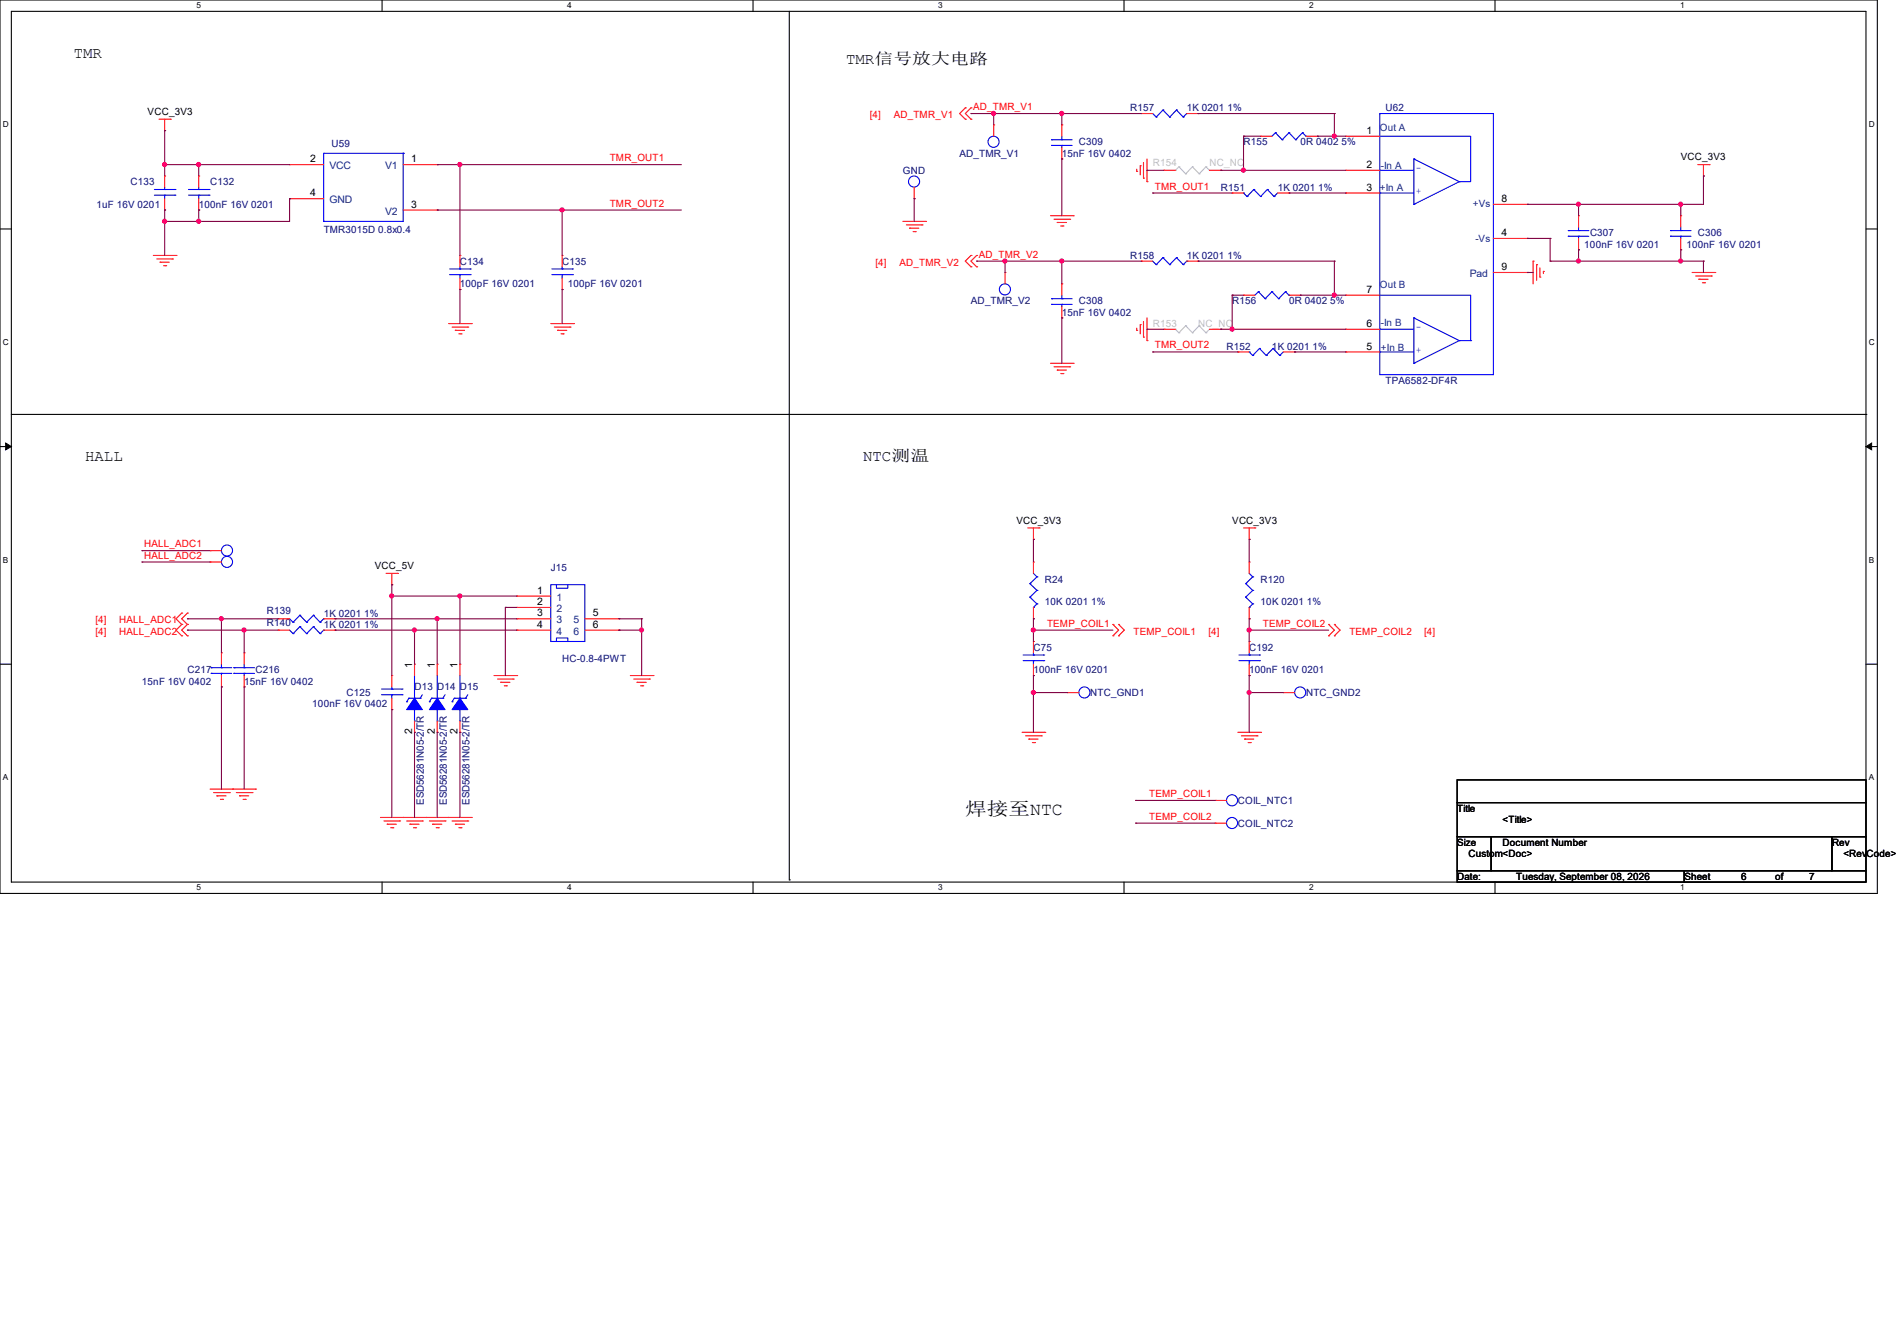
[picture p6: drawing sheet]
<svg xmlns="http://www.w3.org/2000/svg" width="297mm" height="210mm" viewBox="0 0 297 210" stroke-linecap="round" stroke-linejoin="round" font-family="sans-serif">
<path d="M0 0h293.9v139.9h-293.9zM1.8 1.8h290.3v136.3h-290.3z" fill="none" stroke="#000" stroke-width=".17"/>
<g fill="#fff">
<path d="M30.8 .2h.7v1.4h-.7z"/>
<path d="M30.8 138.3h.7v1.4h-.7z"/>
</g>
<path d="M59.8 0v1.8M59.8 138.1v1.8" fill="none" stroke="#000" stroke-width=".17"/>
<g fill="#fff">
<path d="M88.8 .2h.7v1.4h-.7z"/>
<path d="M88.8 138.3h.7v1.4h-.7z"/>
</g>
<path d="M117.9 0v1.8M117.9 138.1v1.8" fill="none" stroke="#000" stroke-width=".17"/>
<g fill="#fff">
<path d="M146.9 .2h.7v1.4h-.7z"/>
<path d="M146.9 138.3h.7v1.4h-.7z"/>
</g>
<path d="M176 0v1.8M176 138.1v1.8" fill="none" stroke="#000" stroke-width=".17"/>
<g fill="#fff">
<path d="M205 .2h.7v1.4h-.7z"/>
<path d="M205 138.3h.7v1.4h-.7z"/>
</g>
<path d="M234.1 0v1.8M234.1 138.1v1.8" fill="none" stroke="#000" stroke-width=".17"/>
<g fill="#fff">
<path d="M263.1 .2h.6v1.4h-.6z"/>
<path d="M263.1 138.3h.6v1.4h-.6z"/>
<path d="M.5 18.8h.9v1.4h-.9z"/>
<path d="M292.6 18.8h.9v1.4h-.9z"/>
<path d="M.5 52.9h.9v1.4h-.9z"/>
<path d="M292.6 52.9h.9v1.4h-.9z"/>
</g>
<path d="M0 35.9h1.8M292.1 35.9h1.8" fill="none" stroke="#000" stroke-width=".17"/>
<g fill="#fff">
<path d="M.5 87h.8v1.3h-.8z"/>
<path d="M292.6 87h.8v1.3h-.8z"/>
</g>
<path d="M0 69.9h1.8M292.1 69.9h1.8" fill="none" stroke="#000" stroke-width=".17"/>
<path d="M.9 69.4l.9 .5-.9 .5zM292.1 69.9l.9-.5v1z" fill="#000" stroke="#000" stroke-width=".16"/>
<g fill="#fff">
<path d="M.5 121h.8v1.4h-.8z"/>
<path d="M292.6 121h.8v1.4h-.8z"/>
</g>
<g fill="none" stroke="#000" stroke-width=".17">
<path d="M123.6 1.8v136M1.8 64.9h290.3M292.1 64.9h.1M0 104h1.8M292.1 104h1.8M123.6 137.8h.1M228.1 122.1h64v3.6h-64zM228.1 125.7h64v5.3h-64zM228.1 131h5.4v5.4h-5.4zM228.1 136.4h35.6v1.7h-35.6zM233.5 131h53.3v5.4h-53.3zM263.7 136.4h28.4v1.7h-28.4z"/>
<path d="M286.8 131h5.3v5.4h-5.3z"/>
</g>
<g fill="none" stroke="#f00" stroke-width=".17">
<path d="M24.9 18.7h1.8M25.8 18.7v1.7M26.7 18.7h.1M151.1 18.7h.1M151.1 16.9h.1M151.1 16.9l-.9 .9 .9 .9M152 18.7h.1M152 16.9h.1M152 16.9l-.9 .9 .9 .9M155.6 19.6h.1M155.6 19.6v1.7M166.2 19.6h.1"/>
<path d="M166.2 19.6v1.7M178.7 17.8h.1M178.7 17.8h1.8M185.8 17.8h1.8M187.6 17.8h.1M25.8 20.4h.1M25.8 27.6h.1M25.8 32.9h.1M25.8 27.6v1.7M25.8 31.1v1.8M31.1 27.6h.1M31.1 32.9h.1"/>
<path d="M31.1 27.6v1.7M31.1 31.1v1.8M45.3 25.8h.1M45.3 31.1h.1M45.3 25.8h5.4M45.3 31.1h5.4M63.1 25.8h5.4M63.1 32.9h5.4M68.5 25.8h.1M68.5 32.9h.1M141.4 34.7h3.5M141.9 35.2h2.5"/>
<path d="M142.4 35.7h.1M142.4 35.7h1.4M143 36.3h.3M143.1 31.1h.1M143.1 29.3v1.8M143.3 36.3h.1M144.4 35.2h.1M144.9 34.7h.1M164.5 33.8h3.5M165 34.3h2.5M165.5 34.8h.1M165.5 34.8h1.5"/>
<path d="M166.1 35.4h.3M166.2 24.9h.1M166.2 23.1v1.8M166.4 35.4h.1M167.5 34.3h.1M168 33.8h.1M178 26.8h.1M178 26.5v.3M178.5 26h.1M178.5 26v1.4M179 27.9h.1M179 25.4v2.5"/>
<path d="M179.6 28.4h.1M179.6 24.9v3.5M182.2 26.7h.1M182.2 26.7h1.8M189.4 26.7h1.7M191.1 26.7h.1M192.9 30.2h.1M192.9 30.2h1.8M197.4 21.3h.1M197.4 21.3h1.7M200 30.2h1.8M201.8 30.2h.1"/>
<path d="M204.5 21.3h1.7M206.2 21.3h.1M210.7 21.3h.1M210.7 26.7h.1M210.7 30.2h.1M210.7 30.2h5.3M210.7 21.3h5.3M210.7 26.7h5.3M233.8 37.3h5.3M233.8 32h5.3M239.1 37.3h.1M239.1 32h.1"/>
<path d="M247.1 39.1h.1M247.1 33.8h.1M247.1 33.8v1.8M247.1 37.3v1.8M263.1 39.1h.1M263.1 33.8h.1M263.1 33.8v1.8M263.1 37.3v1.8M265.8 25.8h1.8M266.7 27.6h.1M266.7 25.8v1.8M267.6 25.8h.1"/>
<path d="M24 40h3.6M24.6 40.6h2.4M25.1 41.1h.1M25.1 41.1h1.4M25.6 41.6h.4M26 41.6h.1M27 40.6h.1M27.6 40h.1M70.2 50.7h3.6M70.8 51.2h2.4M71.3 51.7h.1M71.3 51.7h1.4"/>
<path d="M71.8 52.3h.4M72 40h.1M72 45.3h.1M72 40v1.8M72 43.6v1.7M72.2 52.3h.1M73.2 51.2h.1M73.8 50.7h.1M86.2 50.7h3.6M86.8 51.2h2.4M87.3 51.7h.1M87.3 51.7h1.4"/>
<path d="M87.8 52.3h.4M88 40h.1M88 45.3h.1M88 40v1.8M88 43.6v1.7M88.2 52.3h.1M89.2 51.2h.1M89.8 50.7h.1M152 41.8h.1M152 40h.1M152 40l-.9 .9 .9 .9M152.9 41.8h.1"/>
<path d="M152.9 40h.1M152.9 40l-.9 .9 .9 .9M157.4 42.7h.1M157.4 42.7v1.7M164.5 56.9h3.5M165 57.4h2.5M165.5 58h.1M165.5 58h1.5M166.1 58.5h.3M166.2 49.8h.1M166.2 44.4h.1M166.2 44.4v1.8"/>
<path d="M166.2 48v1.8M166.4 58.5h.1M167.5 57.4h.1M168 56.9h.1M178 51.7h.1M178 51.4v.3M178.5 50.8h.1M178.5 50.8v1.5M178.7 40.9h.1M178.7 40.9h1.8M179 52.8h.1M179 50.3v2.5"/>
<path d="M179.6 53.3h.1M179.6 49.8v3.5M182.2 51.6h.1M182.2 51.6h1.8M185.8 40.9h1.8M187.6 40.9h.1M189.4 51.6h1.7M191.1 51.6h.1M193.8 55.1h.1M193.8 55.1h1.8M194.7 46.2h.1M194.7 46.2h1.8"/>
<path d="M200.9 55.1h1.8M201.8 46.2h1.8M202.7 55.1h.1M203.6 46.2h.1M210.7 55.1h.1M210.7 51.6h.1M210.7 46.2h.1M210.7 51.6h5.3M210.7 55.1h5.3M210.7 46.2h5.3M233.8 42.7h5.3M239.1 42.7h.1"/>
<path d="M240 40.9h.1M240 40.9v3.5M240.6 41.4h.1M240.6 41.4v2.5M241.1 43.4h.1M241.1 42v1.4M241.6 42.5h.1M241.6 42.5v.3M264.9 42.7h3.6M265.5 43.2h2.4M266 43.7h.1M266 43.7h1.4"/>
<path d="M266.5 44.3h.4M266.9 44.3h.1M267.9 43.2h.1M268.5 42.7h.1M28.4 97.8h.1M28.4 96h.1M28.4 99.6h.1M28.4 96l-.8 .9 .8 .9M28.4 97.8l-.8 .9 .8 .9M29.3 97.8h.1M29.3 96h.1M29.3 99.6h.1"/>
<path d="M29.3 96l-.9 .9 .9 .9M29.3 97.8l-.9 .9 .9 .9M32.9 86.2h.1M32.9 88h.1M32.9 86.2h1.8M32.9 88h1.8M43.6 98.7h.1M43.6 96.9h.1M43.6 98.7h1.7M43.6 96.9h1.7M50.7 98.7h1.8M50.7 96.9h1.8"/>
<path d="M52.5 98.7h.1M52.5 96.9h.1M60.5 89.8h1.7M61.3 91.6h.1M61.3 89.8v1.8M62.2 89.8h.1M80.9 93.3h.1M80.9 95.1h.1M80.9 96.9h.1M80.9 98.7h.1M80.9 98.7h5.3M80.9 96.9h5.3"/>
<path d="M80.9 93.3h5.3M80.9 95.1h5.3M91.6 98.7h5.3M91.6 96.9h5.3M96.9 96.9h.1M96.9 98.7h.1M160.9 82.7h1.8M161.8 84.5h.1M161.8 88h.1M161.8 96.9h.1M161.8 82.7v1.8M161.8 88v1.8"/>
<path d="M161.8 95.1v1.8M162.7 82.7h.1M174.2 99.6h.1M174.2 97.8h.1M174.2 97.8l.9 .9-.9 .9M175.1 99.6h.1M175.1 97.8h.1M175.1 97.8l.9 .9-.9 .9M194.7 82.7h1.8M195.6 84.5h.1M195.6 88h.1M195.6 96.9h.1"/>
<path d="M195.6 82.7v1.8M195.6 88v1.8M195.6 95.1v1.8M196.5 82.7h.1M208 99.6h.1M208 97.8h.1M208 97.8l.9 .9-.9 .9M208.9 99.6h.1M208.9 97.8h.1M208.9 97.8l.9 .9-.9 .9M34.7 107.6h.1M34.7 102.2h.1"/>
<path d="M34.7 102.2v1.8M34.7 105.8v1.8M38.2 107.6h.1M38.2 102.2h.1M38.2 102.2v1.8M38.2 105.8v1.8M61.3 105.8h.1M61.3 111.1h.1M61.3 105.8v1.8M61.3 109.3v1.8M64.9 104h.1M64.9 114.7h.1"/>
<path d="M64.9 104v1.8M64.9 112.9v1.8M68.5 104h.1M68.5 114.7h.1M68.5 104v1.8M68.5 112.9v1.8M72 104h.1M72 114.7h.1M72 104v1.8M72 112.9v1.8M77.3 105.8h3.6M77.9 106.3h2.4"/>
<path d="M78.4 106.8h.1M78.4 106.8h1.4M79 107.4h.3M79.3 107.4h.1M80.3 106.3h.1M80.9 105.8h.1M98.7 105.8h3.5M99.2 106.3h2.5M99.7 106.8h.1M99.7 106.8h1.5M100.3 107.4h.3M100.6 107.4h.1"/>
<path d="M101.7 106.3h.1M102.2 105.8h.1M160 114.7h3.6M160.6 115.2h2.4M161.1 115.7h.1M161.1 115.7h1.4M161.6 116.3h.4M161.8 100.5h.1M161.8 105.8h.1M161.8 100.5v1.7M161.8 104v1.8M162 116.3h.1"/>
<path d="M163 115.2h.1M163.6 114.7h.1M167.1 108.5h.1M167.1 108.5h1.8M193.8 114.7h3.6M194.4 115.2h2.4M194.9 115.7h.1M194.9 115.7h1.4M195.4 116.3h.3M195.6 100.5h.1M195.6 105.8h.1M195.6 100.5v1.7"/>
<path d="M195.6 104v1.8M195.7 116.3h.1M196.8 115.2h.1M197.4 114.7h.1M200.9 108.5h.1M200.9 108.5h1.8M32.9 123.6h7.1M33.4 124.1h2.5M34 124.6h.1M34 124.6h1.4M34.5 125.2h.3M34.8 125.2h.1"/>
<path d="M35.9 124.1h.1M36.4 123.6h.1M37 124.1h2.5M37.5 124.6h.1M37.5 124.6h1.4M38.1 125.2h.3M38.4 125.2h.1M39.5 124.1h.1M40 123.6h.1M59.6 128h14.2M60.1 128.6h2.5M60.6 129.1h.1"/>
<path d="M60.6 129.1h1.5M61.2 129.6h.3M61.5 129.6h.1M62.6 128.6h.1M63.1 128h.1M63.7 128.6h2.4M64.2 129.1h.1M64.2 129.1h1.4M64.7 129.6h.4M65.1 129.6h.1M66.1 128.6h.1M66.7 128h.1"/>
<path d="M67.2 128.6h2.5M67.7 129.1h.1M67.7 129.1h1.5M68.3 129.6h.3M68.6 129.6h.1M69.7 128.6h.1M70.2 128h.1M70.8 128.6h2.4M71.3 129.1h.1M71.3 129.1h1.4M71.8 129.6h.4M72.2 129.6h.1"/>
<path d="M73.2 128.6h.1M73.8 128h.1M190.2 125.3h.1M190.2 128.9h.1M190.2 125.3h1.8M190.2 128.9h1.8"/>
</g>
<g fill="none" stroke="#00f" stroke-width=".17">
<path d="M180.5 17.8l.5 .5M181 18.3h.1M182.1 17.2h.1M182.1 17.2l-1.1 1.1M182.1 17.2l1 1.1M183.1 18.3h.1M184.2 17.2h.1M184.2 17.2l-1.1 1.1M184.2 17.2l1.1 1.1M185.3 18.3h.1M185.8 17.8h.1M185.8 17.8l-.5 .5"/>
<path d="M216 17.8h17.8v40.9h-17.8zM24.2 30.6h3.2M24.2 29.7h3.2M25.8 29.7h.1M25.8 30.6h.1M25.8 29.3v.4M25.8 30.6v.5M27.4 30.6h.1M27.4 29.7h.1M29.5 30.6h3.2M29.5 29.7h3.2M31.1 29.7h.1"/>
<path d="M31.1 30.6h.1M31.1 29.3v.4M31.1 30.6v.5M32.7 30.6h.1M32.7 29.7h.1M50.7 34.7h.1M63.1 24h.1M63.1 24h-12.4v10.7M63.1 24v10.7h-12.4M164.6 21.9h.1M164.6 22.8h.1M164.6 21.9h3.3"/>
<path d="M164.6 22.8h3.3M166.2 22.8h.1M166.2 21.9h.1M166.2 21.3v.6M166.2 22.8v.3M194.7 30.2h.1M194.7 30.2l.5 .6M195.2 30.8h.1M196.3 29.7h.1M196.3 29.7l1.1 1.1M196.3 29.7l-1.1 1.1M197.4 30.8h.1"/>
<path d="M198.4 29.7h.1M198.4 29.7l1.1 1.1M198.4 29.7l-1 1.1M199.5 30.8h.1M199.7 20.8h.1M199.7 20.8l-.6 .5M199.7 20.8l1 1.1M200 30.2l-.5 .6M200.7 21.9h.1M201.8 20.8h.1M201.8 20.8l-1.1 1.1M201.8 20.8l1.1 1.1"/>
<path d="M202.9 21.9h.1M203.9 20.8h.1M203.9 20.8l-1 1.1M203.9 20.8l.6 .5M204.5 21.3h.1M216 26.7h.1M216 30.2h.1M216 21.3h14.3v7.1h-1.8M216 26.7h5.4M216 30.2h5.4M221.4 24.9h.1M221.4 32h.1"/>
<path d="M221.4 24.9l7.1 3.5M221.4 24.9v7.1M228.5 28.4h.1M228.5 28.4l-7.1 3.6M245.5 36.1h.1M245.5 37h.1M245.5 36.1h3.3M245.5 37h3.3M247.1 37h.1M247.1 36.1h.1M247.1 35.6v.5M247.1 37v.3"/>
<path d="M261.5 36.1h.1M261.5 37h.1M261.5 36.1h3.3M261.5 37h3.3M263.1 37h.1M263.1 36.1h.1M263.1 35.6v.5M263.1 37v.3M70.4 43h3.2M70.4 42.1h3.2M72 42.1h.1M72 43h.1"/>
<path d="M72 41.8v.3M72 43v.6M73.6 43h.1M73.6 42.1h.1M86.4 43h3.2M86.4 42.1h3.2M88 42.1h.1M88 43h.1M88 41.8v.3M88 43v.6M89.6 43h.1M89.6 42.1h.1"/>
<path d="M164.6 46.8h.1M164.6 47.7h.1M164.6 46.8h3.3M164.6 47.7h3.3M166.2 47.7h.1M166.2 46.8h.1M166.2 46.2v.6M166.2 47.7v.3M180.5 40.9l.5 .5M181 41.4h.1M182.1 40.3h.1M182.1 40.3l-1.1 1.1"/>
<path d="M182.1 40.3l1 1.1M183.1 41.4h.1M184.2 40.3h.1M184.2 40.3l-1.1 1.1M184.2 40.3l1.1 1.1M185.3 41.4h.1M185.8 40.9h.1M185.8 40.9l-.5 .5M195.6 55.1h.1M195.6 55.1l.5 .6M196.1 55.7h.1M197 45.7h.1"/>
<path d="M197 45.7l-.5 .5M197 45.7l1.1 1.1M197.2 54.6h.1M197.2 54.6l1 1.1M197.2 54.6l-1.1 1.1M198.1 46.8h.1M198.2 55.7h.1M199.1 45.7h.1M199.1 45.7l-1 1.1M199.1 45.7l1.1 1.1M199.3 54.6h.1M199.3 54.6l1.1 1.1"/>
<path d="M199.3 54.6l-1.1 1.1M200.2 46.8h.1M200.4 55.7h.1M200.9 55.1l-.5 .6M201.3 45.7h.1M201.3 45.7l-1.1 1.1M201.3 45.7l.5 .5M201.8 46.2h.1M216 51.6h.1M216 55.1h.1M216 46.2h14.3v7.1M216 51.6h5.4"/>
<path d="M216 55.1h5.4M221.4 49.8h.1M221.4 56.9h.1M221.4 49.8v7.1M221.4 49.8l7.1 3.5M228.5 53.3h.1M228.5 53.3l-7.1 3.6M228.5 53.3h1.8M230.3 53.3h.1M45.3 98.7l.6 .5M45.3 96.9l.6 .6M45.9 99.2h.1"/>
<path d="M45.9 97.5h.1M46.9 98.1h.1M46.9 96.4h.1M46.9 98.1l-1 1.1M46.9 98.1l1.1 1.1M46.9 96.4l-1 1.1M46.9 96.4l1.1 1.1M48 99.2h.1M48 97.5h.1M49.1 98.1h.1M49.1 96.4h.1M49.1 98.1l-1.1 1.1"/>
<path d="M49.1 98.1l1 1.1M49.1 96.4l-1.1 1.1M49.1 96.4l1 1.1M50.1 99.2h.1M50.1 97.5h.1M50.7 98.7h.1M50.7 96.9h.1M50.7 98.7l-.6 .5M50.7 96.9l-.6 .6M86.2 91.6h5.4v8.9h-5.4zM87.1 91.6v.5h1.8v-.5M161.2 91.4h.1"/>
<path d="M161.2 93.5h.1M161.2 91.4l1.1 1.1M161.2 93.5l1.1 1.1M161.8 95.1h.1M161.8 89.8l.5 .5M162.3 90.3h.1M162.3 92.5h.1M162.3 94.6h.1M162.3 90.3l-1.1 1.1M162.3 92.5l-1.1 1M162.3 94.6l-.5 .5M195 91.4h.1"/>
<path d="M195 93.5h.1M195 91.4l1.1 1.1M195 93.5l1.1 1.1M195.6 95.1h.1M195.6 89.8l.5 .5M196.1 90.3h.1M196.1 92.5h.1M196.1 94.6h.1M196.1 90.3l-1.1 1.1M196.1 92.5l-1.1 1M196.1 94.6l-.5 .5M33.1 104.6h.1"/>
<path d="M33.1 105.5h.1M33.1 104.6h3.2M33.1 105.5h3.2M34.7 105.5h.1M34.7 104.6h.1M34.7 104v.6M34.7 105.5v.3M36.6 104.6h.1M36.6 105.5h.1M36.6 104.6h3.2M36.6 105.5h3.2M38.2 105.5h.1"/>
<path d="M38.2 104.6h.1M38.2 104v.6M38.2 105.5v.3M59.7 108.8h3.2M59.7 107.9h3.2M61.3 107.9h.1M61.3 108.8h.1M61.3 107.6v.3M61.3 108.8v.5M62.9 108.8h.1M62.9 107.9h.1M63.7 109.9h.1"/>
<path d="M64 109.3h.1M64 109.3h1.8M64 109.3l-.3 .6M64.9 109.3h.1M64.9 112.9h.1M64.9 105.8v7.1M65.8 109.3h.1M66.1 108.8l-.3 .5M67.2 109.9h.1M67.6 109.3h.1M67.6 109.3h1.7M67.6 109.3l-.4 .6"/>
<path d="M68.5 109.3h.1M68.5 112.9h.1M68.5 105.8v7.1M69.3 109.3h.1M69.7 108.8l-.4 .5M70.8 109.9h.1M71.1 109.3h.1M71.1 109.3h1.8M71.1 109.3l-.3 .6M72 109.3h.1M72 112.9h.1M72 105.8v7.1"/>
<path d="M72.9 109.3h.1M73.2 108.8l-.3 .5M87.1 100.5v-.6h1.8v.6M160.2 103.5h3.2M160.2 102.6h3.2M161.8 102.6h.1M161.8 103.5h.1M161.8 102.2v.4M161.8 103.5v.5M163.4 103.5h.1M163.4 102.6h.1M194 103.5h3.2"/>
<path d="M194 102.6h3.2M195.6 102.6h.1M195.6 103.5h.1M195.6 102.2v.4M195.6 103.5v.5M197.2 103.5h.1M197.2 102.6h.1"/>
<circle cx="143.1" cy="28.4" r=".87"/>
<circle cx="155.6" cy="22.2" r=".87"/>
<circle cx="157.3" cy="45.3" r=".87"/>
<circle cx="35.5" cy="88" r=".87"/>
<circle cx="35.5" cy="86.2" r=".87"/>
<circle cx="169.8" cy="108.4" r=".87"/>
<circle cx="203.6" cy="108.4" r=".87"/>
<circle cx="192.9" cy="128.9" r=".87"/>
<circle cx="192.9" cy="125.3" r=".87"/>
</g>
<g fill="#00f" stroke="#00f" stroke-width=".17">
<path d="M64.9 109.3l1.2 1.8h-2.4z" fill-rule="evenodd"/>
<path d="M68.5 109.3l1.2 1.8h-2.5z" fill-rule="evenodd"/>
<path d="M72 109.3l1.2 1.8h-2.4z" fill-rule="evenodd"/>
</g>
<g fill="none" stroke="#c0c0c0" stroke-width=".17">
<path d="M184 26.7h.1M184.6 26.1h.1M184.6 26.1l1 1.1M184.6 26.1l-.6 .6M185.6 27.2h.1M186.7 26.1h.1M186.7 26.1l1 1.1M186.7 26.1l-1.1 1.1M187.7 27.2h.1M188.8 26.1h.1M188.8 26.1l.6 .6M188.8 26.1l-1.1 1.1"/>
<path d="M184 51.6h.1M184 51.6l.6 .5M184.6 52.1h.1M185.6 51h.1M185.6 51l1.1 1.1M185.6 51l-1 1.1M186.7 52.1h.1M187.7 51h.1M187.7 51l1.1 1.1M187.7 51l-1 1.1M188.8 52.1h.1M189.4 51.6l-.6 .5"/>
</g>
<g fill="none" stroke="#800040" stroke-width=".17">
<path d="M152 17.8h.1M152 17.8h26.7M155.6 17.8h.1M155.6 17.8v1.8M166.2 17.8h.1M166.2 17.8v1.8M187.6 17.8h.1M187.6 17.8h21.3M208.9 17.8h.1M208.9 17.8v3.5M25.8 20.4h.1M25.8 25.8h.1"/>
<path d="M25.8 34.7h.1M25.8 32.9h.1M25.8 20.4v7.2M25.8 32.9v7.1M25.8 25.8h19.5M31.1 32.9h.1M31.1 34.7h.1M31.1 25.8h.1M31.1 25.8v1.8M31.1 32.9v1.8M45.3 31.1h.1M45.3 31.1v3.6h-19.5"/>
<path d="M68.5 25.8h.1M68.5 32.9h.1M68.5 25.8h38.2M68.5 32.9h38.2M72 25.8h.1M72 25.8v14.2M88 32.9h.1M88 32.9v7.1M143.1 31.1h.1M143.1 31.1v3.6M166.2 24.9h.1M166.2 24.9v8.9"/>
<path d="M179.6 26.7h.1M179.6 26.7h2.6M180.5 30.2h.1M180.5 30.2h12.4M191.1 26.7h.1M191.1 26.7h19.6M194.7 21.3h.1M194.7 26.7h.1M194.7 21.3h2.7M194.7 21.3v5.4M201.8 30.2h.1M201.8 30.2h8.9"/>
<path d="M206.2 21.3h.1M206.2 21.3h4.5M208.9 21.3h.1M239.1 32h.1M239.1 37.3h.1M239.1 37.3h3.6M242.7 37.3h.1M242.7 37.3v3.6M247.1 32h.1M247.1 39.1h.1M247.1 32v1.8M247.1 39.1v1.8"/>
<path d="M263.1 32h.1M263.1 39.1h.1M263.1 32v1.8M263.1 39.1v1.8M266.7 27.6h.1M266.7 27.6v4.4h-27.6M72 45.3h.1M72 45.3v5.4M88 45.3h.1M88 45.3v5.4M152.9 40.9h.1M152.9 40.9h25.8"/>
<path d="M157.4 40.9h.1M157.4 40.9v1.8M166.2 49.8h.1M166.2 40.9h.1M166.2 40.9v3.5M166.2 49.8v7.1M179.6 51.6h.1M179.6 51.6h2.6M180.5 55.1h.1M180.5 55.1h13.3M187.6 40.9h.1M187.6 40.9h21.3"/>
<path d="M191.1 51.6h.1M191.1 51.6h19.6M192.9 46.2h.1M192.9 51.6h.1M192.9 46.2v5.4M192.9 46.2h1.8M202.7 55.1h.1M202.7 55.1h8M203.6 46.2h.1M203.6 46.2h7.1M208.9 40.9h.1M208.9 46.2h.1"/>
<path d="M208.9 40.9v5.3M239.1 42.7h.1M239.1 42.7h.9M242.7 40.9h.1M242.7 40.9h24M247.1 40.9h.1M263.1 40.9h.1M266.7 40.9h.1M266.7 40.9v1.8M22.2 86.2h.1M22.2 88h.1M22.2 86.2h10.7"/>
<path d="M22.2 88h10.7M29.3 96.9h.1M29.3 98.7h.1M29.3 98.7h14.3M29.3 96.9h14.3M34.7 96.9h.1M34.7 96.9v5.3M38.2 98.7h.1M38.2 98.7v3.5M52.5 96.9h.1M52.5 98.7h.1M52.5 98.7h28.4"/>
<path d="M52.5 96.9h28.4M61.3 91.6h.1M61.3 93.3h.1M61.3 91.6v14.2M61.3 93.3h19.6M64.9 98.7h.1M64.9 98.7v5.3M68.5 96.9h.1M68.5 96.9v7.1M72 93.3h.1M72 93.3v10.7M79.1 95.1h.1"/>
<path d="M79.1 95.1h1.8M79.1 95.1v10.7M96.9 96.9h.1M96.9 98.7h.1M96.9 98.7h3.6M96.9 96.9h3.6M100.5 96.9h.1M100.5 98.7h.1M100.5 96.9v8.9M161.8 84.5h.1M161.8 96.9h.1M161.8 98.7h.1"/>
<path d="M161.8 84.5v3.5M161.8 96.9v3.6M161.8 98.7h12.4M195.6 84.5h.1M195.6 96.9h.1M195.6 98.7h.1M195.6 98.7h12.4M195.6 84.5v3.5M195.6 96.9v3.6M34.7 107.6h.1M34.7 107.6v16M38.2 107.6h.1"/>
<path d="M38.2 107.6v16M61.3 111.1h.1M61.3 111.1v16.9M64.9 114.7h.1M64.9 114.7v13.3M68.5 114.7h.1M68.5 114.7v13.3M72 114.7h.1M72 114.7v13.3M161.8 105.8h.1M161.8 108.5h.1M161.8 105.8v8.9"/>
<path d="M161.8 108.5h5.3M195.6 105.8h.1M195.6 108.5h.1M195.6 105.8v8.9M195.6 108.5h5.3M177.8 125.3h.1M177.8 128.9h.1M177.8 125.3h12.4M177.8 128.9h12.4"/>
</g>
<g fill="#f0f" stroke="#f0f" stroke-width=".17">
<circle cx="25.8" cy="25.8" r=".32"/>
<circle cx="88" cy="32.9" r=".32"/>
<circle cx="25.8" cy="34.6" r=".32"/>
<circle cx="161.8" cy="98.7" r=".32"/>
<circle cx="161.8" cy="108.4" r=".32"/>
<circle cx="195.6" cy="98.7" r=".32"/>
<circle cx="195.6" cy="108.4" r=".32"/>
<circle cx="263.1" cy="32" r=".32"/>
<circle cx="247.1" cy="32" r=".32"/>
<circle cx="263.1" cy="40.9" r=".32"/>
<circle cx="247.1" cy="40.9" r=".32"/>
<circle cx="192.9" cy="51.5" r=".32"/>
<circle cx="208.9" cy="21.3" r=".32"/>
<circle cx="194.7" cy="26.6" r=".32"/>
<circle cx="157.3" cy="40.9" r=".32"/>
<circle cx="208.9" cy="46.2" r=".32"/>
<circle cx="100.4" cy="98.7" r=".32"/>
<circle cx="64.9" cy="98.7" r=".32"/>
<circle cx="68.4" cy="96.9" r=".32"/>
<circle cx="38.2" cy="98.7" r=".32"/>
<circle cx="34.6" cy="96.9" r=".32"/>
<circle cx="72" cy="93.3" r=".32"/>
<circle cx="61.3" cy="93.3" r=".32"/>
<circle cx="72" cy="25.8" r=".32"/>
<circle cx="31.1" cy="34.6" r=".32"/>
<circle cx="31.1" cy="25.8" r=".32"/>
<circle cx="166.2" cy="40.9" r=".32"/>
<circle cx="155.6" cy="17.8" r=".32"/>
<circle cx="166.2" cy="17.8" r=".32"/>
</g>
<text font-size="2.8" x="151.1" y="127.6">焊接至NTC</text>
<g font-size="2.5">
<text x="11.6" y="9.1">TMR</text>
<text x="132.5" y="9.9">TMR信号放大电路</text>
<text x="13.3" y="72.2">HALL</text>
<text x="135.1" y="72.2">NTC测温</text>
</g>
<g font-size="1.6">
<text x="23.1" y="18">VCC_3V3</text>
<text x="213.9" y="21">1</text>
<text x="48.6" y="25.4">2</text>
<text x="64.4" y="25.4">1</text>
<text x="213.9" y="26.3">2</text>
<text x="213.9" y="29.8">3</text>
<text x="263.2" y="25.1">VCC_3V3</text>
<text x="48.6" y="30.7">4</text>
<text x="64.4" y="32.5">3</text>
<text x="235.1" y="31.6">8</text>
<text x="235.1" y="37">4</text>
<text x="213.9" y="45.8">7</text>
<text x="235.1" y="42.3">9</text>
<text x="213.9" y="51.2">6</text>
<text x="213.9" y="54.7">5</text>
<text x="159.1" y="82">VCC_3V3</text>
<text x="192.9" y="82">VCC_3V3</text>
<text x="58.7" y="89.1">VCC_5V</text>
<text x="84.1" y="93">1</text>
<text x="84.1" y="94.7">2</text>
<text x="84.1" y="96.5">3</text>
<text x="84.1" y="98.3">4</text>
<text x="92.8" y="96.5">5</text>
<text x="92.8" y="98.3">6</text>
<text x="64.5" y="104.6" transform="rotate(-90 64.5 104.6)">1</text>
<text x="68.1" y="104.6" transform="rotate(-90 68.1 104.6)">1</text>
<text x="71.6" y="104.6" transform="rotate(-90 71.6 104.6)">1</text>
<text x="64.5" y="115" transform="rotate(-90 64.5 115)">2</text>
<text x="68.1" y="115" transform="rotate(-90 68.1 115)">2</text>
<text x="71.6" y="115" transform="rotate(-90 71.6 115)">2</text>
<text x="228.1" y="127.1">Title</text>
<text x="235.3" y="128.9">&lt;Title&gt;</text>
<text x="228.1" y="132.5">Size</text>
<text x="228.1" y="137.8">Date:</text>
<text x="229.9" y="134.2">Custom&lt;Doc&gt;</text>
<text x="235.3" y="132.5">Document Number</text>
<text x="237.4" y="137.8">Tuesday, September 08, 2026</text>
<text x="263.7" y="137.8">Sheet</text>
<text x="272.6" y="137.8">6</text>
<text x="277.9" y="137.8">of</text>
<text x="283.3" y="137.8">7</text>
<text x="286.8" y="132.5">Rev</text>
<text x="288.6" y="134.2">&lt;RevCode&gt;</text>
</g>
<g font-size="1.6" fill="#f00">
<text x="152.4" y="17.2">AD_TMR_V1</text>
<text x="136.2" y="18.5">[4]</text>
<text x="139.9" y="18.5">AD_TMR_V1</text>
<text x="95.5" y="25.2">TMR_OUT1</text>
<text x="180.8" y="29.7">TMR_OUT1</text>
<text x="95.5" y="32.3">TMR_OUT2</text>
<text x="137.1" y="41.6">[4]</text>
<text x="140.8" y="41.6">AD_TMR_V2</text>
<text x="153.3" y="40.3">AD_TMR_V2</text>
<text x="180.8" y="54.6">TMR_OUT2</text>
<text x="22.6" y="85.7">HALL_ADC1</text>
<text x="22.6" y="87.5">HALL_ADC2</text>
<text x="14.9" y="97.6">[4]</text>
<text x="14.9" y="99.4">[4]</text>
<text x="18.7" y="97.6">HALL_ADC1</text>
<text x="18.7" y="99.4">HALL_ADC2</text>
<text x="163.9" y="98.1">TEMP_COIL1</text>
<text x="177.5" y="99.4">TEMP_COIL1</text>
<text x="189.2" y="99.4">[4]</text>
<text x="197.7" y="98.1">TEMP_COIL2</text>
<text x="211.3" y="99.4">TEMP_COIL2</text>
<text x="223" y="99.4">[4]</text>
<text x="179.9" y="124.8">TEMP_COIL1</text>
<text x="179.9" y="128.4">TEMP_COIL2</text>
</g>
<g font-size="1.6" fill="#000080">
<text x="176.9" y="17.4">R157</text>
<text x="185.8" y="17.4">1K 0201 1%</text>
<text x="216.9" y="17.4">U62</text>
<text x="51.9" y="22.9">U59</text>
<text x="168.9" y="22.8">C309</text>
<text x="194.7" y="22.8">R155</text>
<text x="203.6" y="22.8">0R 0402 5%</text>
<text x="20.4" y="29">C133</text>
<text x="32.9" y="29">C132</text>
<text x="141.4" y="27.2">GND</text>
<text x="150.2" y="24.6">AD_TMR_V1</text>
<text x="166.3" y="24.6">15nF 16V 0402</text>
<text x="191.1" y="29.9">R151</text>
<text x="200" y="29.9">1K 0201 1%</text>
<text x="15.1" y="32.6">1uF 16V 0201</text>
<text x="31.1" y="32.6">100nF 16V 0201</text>
<text x="50.7" y="36.4">TMR3015D 0.8x0.4</text>
<text x="72" y="41.4">C134</text>
<text x="88" y="41.4">C135</text>
<text x="176.9" y="40.6">R158</text>
<text x="185.8" y="40.6">1K 0201 1%</text>
<text x="248" y="38.8">100nF 16V 0201</text>
<text x="248.9" y="37">C307</text>
<text x="264" y="38.8">100nF 16V 0201</text>
<text x="265.8" y="37">C306</text>
<text x="72" y="45">100pF 16V 0201</text>
<text x="88.9" y="45">100pF 16V 0201</text>
<text x="152" y="47.7">AD_TMR_V2</text>
<text x="168.9" y="47.7">C308</text>
<text x="192.9" y="47.7">R156</text>
<text x="201.8" y="47.7">0R 0402 5%</text>
<text x="166.3" y="49.4">15nF 16V 0402</text>
<text x="192" y="54.8">R152</text>
<text x="199.1" y="54.8">1K 0201 1%</text>
<text x="216.9" y="60.1">TPA6582-DF4R</text>
<text x="86.2" y="89.5">J15</text>
<text x="163.6" y="91.2">R24</text>
<text x="163.6" y="94.8">10K 0201 1%</text>
<text x="197.4" y="91.2">R120</text>
<text x="197.4" y="94.8">10K 0201 1%</text>
<text x="41.8" y="98">R140</text>
<text x="41.8" y="96.2">R139</text>
<text x="50.7" y="98.3">1K 0201 1%</text>
<text x="50.7" y="96.6">1K 0201 1%</text>
<text x="161.8" y="101.9">C75</text>
<text x="195.6" y="101.9">C192</text>
<text x="22.2" y="107.2">15nF 16V 0402</text>
<text x="29.3" y="105.5">C217</text>
<text x="38.2" y="107.2">15nF 16V 0402</text>
<text x="40" y="105.5">C216</text>
<text x="88" y="103.7">HC-0.8-4PWT</text>
<text x="161.8" y="105.5">100nF 16V 0201</text>
<text x="195.6" y="105.5">100nF 16V 0201</text>
<text x="48.9" y="110.8">100nF 16V 0402</text>
<text x="54.2" y="109">C125</text>
<text x="64.9" y="108.1">D13</text>
<text x="68.5" y="108.1">D14</text>
<text x="72" y="108.1">D15</text>
<text x="170.7" y="109">NTC_GND1</text>
<text x="204.5" y="109">NTC_GND2</text>
<text x="193.8" y="125.9">COIL_NTC1</text>
<text x="66.4" y="126.1" transform="rotate(-90 66.4 126.1)">ESD56281N05-2/TR</text>
<text x="69.9" y="126.1" transform="rotate(-90 69.9 126.1)">ESD56281N05-2/TR</text>
<text x="73.5" y="126.1" transform="rotate(-90 73.5 126.1)">ESD56281N05-2/TR</text>
<text x="193.8" y="129.5">COIL_NTC2</text>
</g>
<g font-size="1.6" fill="#004080">
<text x="216" y="20.4">Out A</text>
<text x="51.6" y="26.5">VCC</text>
<text x="60.3" y="26.5">V1</text>
<text x="216" y="29.9">+In A</text>
<text x="216.2" y="26.5">-In A</text>
<text x="51.6" y="31.8">GND</text>
<text x="60.3" y="33.6">V2</text>
<text x="230.6" y="32.4">+Vs</text>
<text x="231" y="37.9">-Vs</text>
<text x="216" y="45.2">Out B</text>
<text x="230.1" y="43.4">Pad</text>
<text x="216.2" y="51.1">-In B</text>
<text x="216.2" y="54.9">+In B</text>
<text x="87.1" y="94.1">1</text>
<text x="87.1" y="95.8">2</text>
<text x="87.1" y="97.6">3</text>
<text x="87.1" y="99.4">4</text>
<text x="89.8" y="97.6">5</text>
<text x="89.8" y="99.4">6</text>
</g>
<g font-size="1.6" fill="#c0c0c0">
<text x="180.5" y="26">R154</text>
<text x="189.4" y="26">NC_NC</text>
<text x="180.5" y="51.2">R153</text>
<text x="187.6" y="51.2">NC_NC</text>
</g>
<g font-size="1.6" fill="#00f">
<text x="221.7" y="26.8">-</text>
<text x="221.7" y="30.4">+</text>
<text x="221.7" y="51.7">-</text>
<text x="221.7" y="55.3">+</text>
</g>
<g font-size="1.3">
<text x="30.8" y="1.3">5</text>
<text x="88.8" y="1.3">4</text>
<text x="146.9" y="1.3">3</text>
<text x="205" y="1.3">2</text>
<text x="263.1" y="1.3">1</text>
<text x=".5" y="19.9">D</text>
<text x="292.6" y="19.9">D</text>
<text x=".5" y="54">C</text>
<text x="292.6" y="54">C</text>
<text x=".5" y="88.1">B</text>
<text x="292.6" y="88.1">B</text>
<text x=".5" y="122.2">A</text>
<text x="292.6" y="122.2">A</text>
<text x="30.8" y="139.4">5</text>
<text x="88.8" y="139.4">4</text>
<text x="146.9" y="139.4">3</text>
<text x="205" y="139.4">2</text>
<text x="263.1" y="139.4">1</text>
</g>
</svg>
